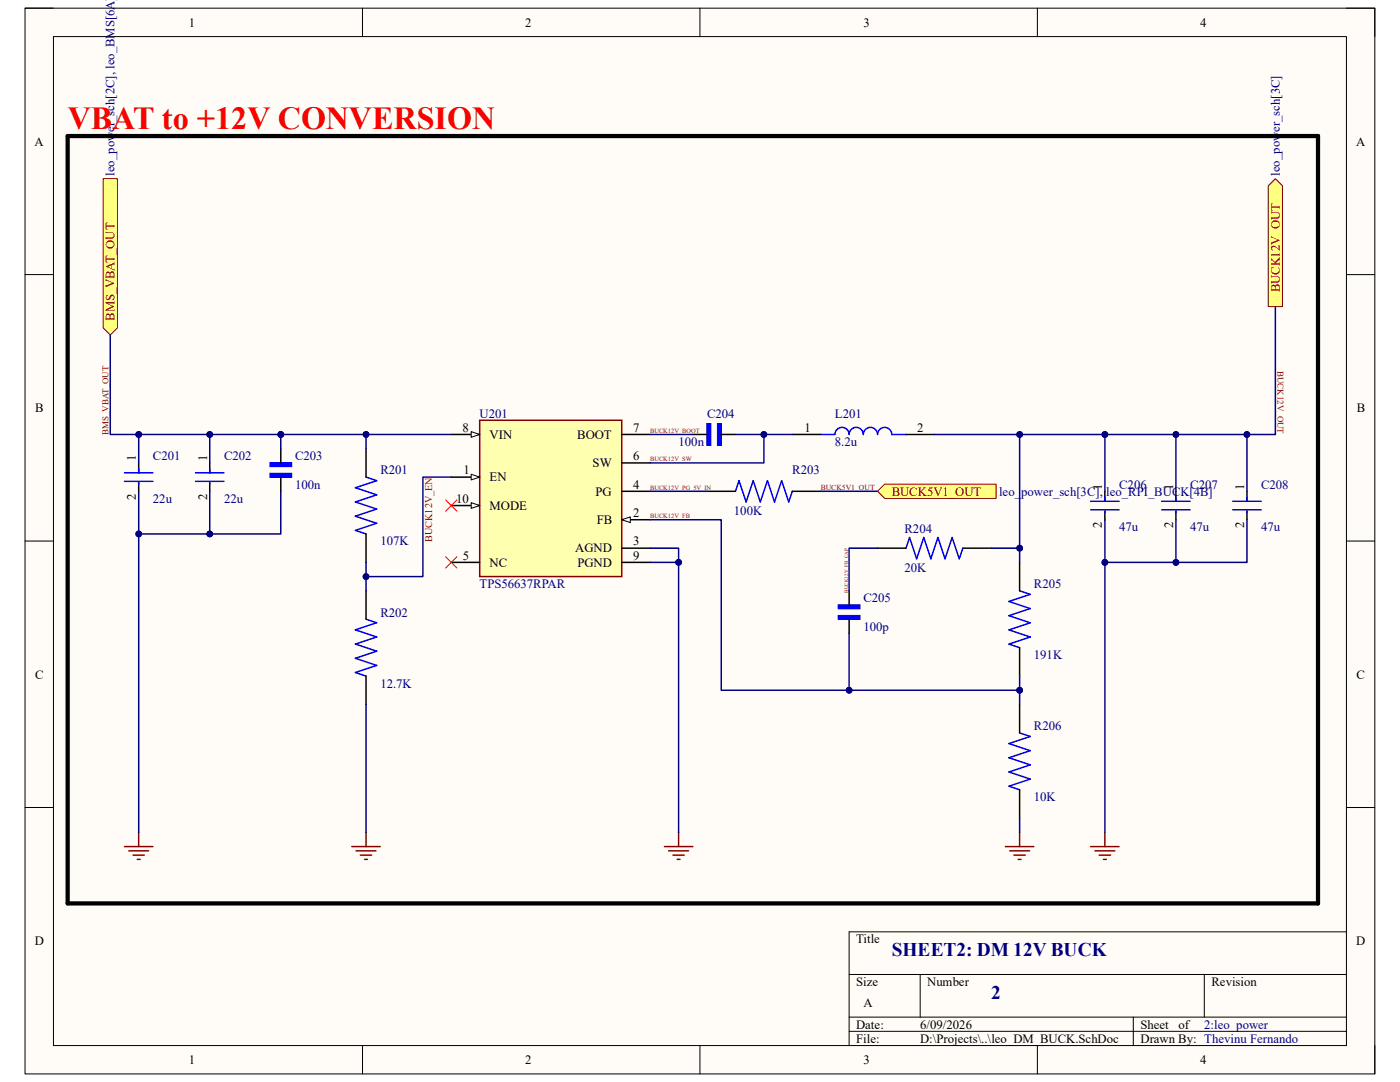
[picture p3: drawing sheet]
<svg xmlns="http://www.w3.org/2000/svg" width="279mm" height="216mm" viewBox="0 0 279 216" stroke-linecap="round" stroke-linejoin="round" font-family="sans-serif">
<path d="M5 1.6h269.4v212.7h-269.4z" fill-rule="evenodd" fill="#fffcf8"/>
<path d="M5 1.6h269.4v212.7h-269.4z" fill="none" stroke="#000" stroke-width=".2"/>
<path d="M10.7 7.3h258v201.3h-258z" fill-rule="evenodd" fill="#fffcf8"/>
<g fill="none" stroke="#000" stroke-width=".2">
<path d="M5 1.6h5.7M10.7 7.3h258v201.3h-258zM72.3 1.6v5.7M139.7 1.6v5.7M207 1.6v5.7M268.7 1.6h5.7v5.7M5 54.8h5.7M268.7 54.8h5.7M5 108h5.7M268.7 108h5.7M5 161.1h5.7M268.7 161.1h5.7"/>
<path d="M169.5 194.4h99.2M183.6 194.4v8.6M240.3 194.4v8.6M268.7 185.9h-99.2v22.7M72.3 208.6v5.7M139.7 208.6v5.7M169.5 203h99.2M169.5 205.8h99.2M207 208.6v5.7M226.2 203v5.6M274.4 208.6v5.7"/>
</g>
<path d="M95.7 83.9h28.4v31.2h-28.4z" fill-rule="evenodd" fill="#ffffb0"/>
<path d="M95.7 83.9h28.4v31.2h-28.4z" fill="none" stroke="#800000" stroke-width=".3"/>
<path d="M90.1 86.7h5.6" fill="none" stroke="#000" stroke-width=".3"/>
<path d="M94 86.1l1.7 .6-1.7 .6z" fill="#f8fcff"/>
<path d="M94 86.1l1.7 .6-1.7 .6z" fill="none" stroke="#000" stroke-width=".2"/>
<path d="M90.1 95.2h5.6M124.1 86.7h5.7" fill="none" stroke="#000" stroke-width=".3"/>
<path d="M94 94.6l1.7 .6-1.7 .6z" fill="#f8fcff"/>
<path d="M94 94.6l1.7 .6-1.7 .6z" fill="none" stroke="#000" stroke-width=".2"/>
<path d="M124.1 103.7h5.7" fill="none" stroke="#000" stroke-width=".3"/>
<path d="M124.1 103.7l1.7-.6v1.2z" fill="#f8fcff"/>
<path d="M124.1 103.7l1.7-.6v1.2z" fill="none" stroke="#000" stroke-width=".2"/>
<path d="M90.1 100.9h5.6" fill="none" stroke="#000" stroke-width=".3"/>
<path d="M94 100.3l1.7 .6-1.7 .5z" fill="#f8fcff"/>
<path d="M94 100.3l1.7 .6-1.7 .5z" fill="none" stroke="#000" stroke-width=".2"/>
<path d="M27.7 92.4v2M27.7 96.3v1.7M41.9 92.4v2M41.9 96.3v1.7M124.1 98h5.7M124.1 92.4h5.7M90.1 112.2h5.6M124.1 112.2h5.7M124.1 109.4h5.7" fill="none" stroke="#000" stroke-width=".3"/>
<path d="M88.9 99.7l2.3 2.3M91.2 99.7l-2.3 2.3M88.9 111.1l2.3 2.2M91.2 111.1l-2.3 2.2" fill="none" stroke="#f00" stroke-width=".2"/>
<path d="M24.8 94.4h5.7M24.8 96h5.7M27.7 93.5v.9M27.7 96.3v.3M39 94.4h5.7M39 96h5.7M41.9 93.5v.9M41.9 96.3v.3" fill="none" stroke="#00f" stroke-width=".3"/>
<path d="M53.9 94.5h4.3v.7h-4.3z" fill-rule="evenodd" fill="#00f"/>
<path d="M53.9 94.5h4.3v.7h-4.3z" fill="none" stroke="#00f" stroke-width=".3"/>
<path d="M53.9 92.4h4.3v.7h-4.3z" fill-rule="evenodd" fill="#00f"/>
<path d="M53.9 92.4h4.3v.7h-4.3zM73.1 95.2l2.1 .7-4.3 1.4 4.3 1.4-4.3 1.5 4.3 1.4-4.3 1.4 4.3 1.4-4.3 1.4 2.2 .7M73.1 123.6l2.1 .7-4.3 1.4 4.3 1.4-4.3 1.4 4.3 1.4-4.3 1.5 4.3 1.4-4.3 1.4 2.2 .7" fill="none" stroke="#00f" stroke-width=".3"/>
<path d="M56 89.5v2.9M56 95.2v2.8M73.1 89.5v5.7M73.1 106.5v5.7M73.1 117.9v5.7M73.1 134.9v5.7" fill="none" stroke="#000" stroke-width=".3"/>
<path d="M24.8 168.9h5.7M25.7 169.8h4M26.5 170.6h2.3M27.4 171.5h.6M27.7 166.1v2.8M70.2 168.9h5.7M71.1 169.8h3.9M71.9 170.6h2.3M72.8 171.5h.5M73.1 166.1v2.8" fill="none" stroke="#800000" stroke-width=".3"/>
<path d="M141.1 84.6h.7v4.2h-.7z" fill-rule="evenodd" fill="#00f"/>
<path d="M141.1 84.6h.7v4.2h-.7z" fill="none" stroke="#00f" stroke-width=".3"/>
<path d="M143.2 84.6h.7v4.2h-.7z" fill-rule="evenodd" fill="#00f"/>
<path d="M143.2 84.6h.7v4.2h-.7zM146.8 98l.7-2.1 1.4 4.3 1.4-4.3 1.4 4.3 1.5-4.3 1.4 4.3 1.4-4.3 1.4 4.3 .7-2.2M163.8 86.7h2.8a1.42 1.42 0 0 1 1.4-1.4 1.42 1.42 0 0 1 1.5 1.4 1.42 1.42 0 0 1 1.4-1.4 1.42 1.42 0 0 1 1.4 1.4 1.42 1.42 0 0 1 1.4-1.4 1.42 1.42 0 0 1 1.4 1.4 1.42 1.42 0 0 1 1.5-1.4 1.42 1.42 0 0 1 1.4 1.4h2.8M180.8 109.4l.7-2.1 1.4 4.2 1.5-4.2 1.4 4.2 1.4-4.2 1.4 4.2 1.4-4.2 1.4 4.2 .8-2.1M203.5 117.9l2.1 .7-4.2 1.4 4.2 1.4-4.2 1.5 4.2 1.4-4.2 1.4 4.2 1.4-4.2 1.4 2.1 .7M203.5 146.2l2.1 .7-4.2 1.5 4.2 1.4-4.2 1.4 4.2 1.4-4.2 1.4 4.2 1.5-4.2 1.4 2.1 .7" fill="none" stroke="#00f" stroke-width=".3"/>
<path d="M138.3 86.7h2.8M141.1 98h5.7M143.9 86.7h2.9M158.1 86.7h5.7M158.1 98h5.7M180.8 86.7h5.7M175.1 109.4h5.7M192.2 109.4h5.6M203.5 112.2v5.7M203.5 129.2v5.7M203.5 140.6v5.6M203.5 157.6v5.7" fill="none" stroke="#000" stroke-width=".3"/>
<path d="M132.6 168.9h5.7M133.4 169.8h4M134.3 170.6h2.3M135.1 171.5h.6M135.4 166.1v2.8" fill="none" stroke="#800000" stroke-width=".3"/>
<path d="M167.3 122.8h4.3v.8h-4.3z" fill-rule="evenodd" fill="#00f"/>
<path d="M167.3 122.8h4.3v.8h-4.3z" fill="none" stroke="#00f" stroke-width=".3"/>
<path d="M167.3 120.7h4.3v.7h-4.3z" fill-rule="evenodd" fill="#00f"/>
<g fill="none" stroke="#00f" stroke-width=".3">
<path d="M220.5 99.2v.8M234.7 99.2v.8M248.9 99.2v.8M217.7 100h5.6M217.7 101.7h5.6M220.5 102v.3M231.8 100h5.7M231.8 101.7h5.7M234.7 102v.3M246 100h5.7M246 101.7h5.7M248.9 102v.3"/>
<path d="M167.3 120.7h4.3v.7h-4.3z"/>
</g>
<path d="M220.5 98v2M234.7 98v2M248.9 98v2M169.5 117.9v2.8M220.5 102v1.7M234.7 102v1.7M248.9 102v1.7M169.5 123.6v2.8" fill="none" stroke="#000" stroke-width=".3"/>
<path d="M200.6 168.9h5.7M201.5 169.8h4M202.4 170.6h2.2M203.2 171.5h.6M203.5 166.1v2.8M217.7 168.9h5.6M218.5 169.8h4M219.4 170.6h2.2M220.2 171.5h.6M220.5 166.1v2.8" fill="none" stroke="#800000" stroke-width=".3"/>
<path d="M20.6 35.7h2.8v29.7l-1.4 1.4-1.4-1.4z" fill-rule="evenodd" fill="#ffff80"/>
<path d="M20.6 35.7h2.8v29.7l-1.4 1.4-1.4-1.4z" fill="none" stroke="#800000" stroke-width=".2"/>
<path d="M254.5 35.7l1.4 1.4v24.1h-2.8v-24.1z" fill-rule="evenodd" fill="#ffff80"/>
<path d="M254.5 35.7l1.4 1.4v24.1h-2.8v-24.1z" fill="none" stroke="#800000" stroke-width=".2"/>
<path d="M13.5 27.1h249.5v153.2h-249.5z" fill="none" stroke="#000" stroke-width=".85"/>
<path d="M73.1 86.7v2.8" fill="none" stroke="#000080" stroke-width=".3"/>
<circle cx="73" cy="86.7" r=".57" fill="#000080"/>
<circle cx="73" cy="86.7" r=".57" fill="none" stroke="#000080" stroke-width=".2"/>
<path d="M73.1 112.2v5.7" fill="none" stroke="#000080" stroke-width=".3"/>
<circle cx="73" cy="115.1" r=".57" fill="#000080"/>
<circle cx="73" cy="115.1" r=".57" fill="none" stroke="#000080" stroke-width=".2"/>
<path d="M90.1 95.2h-5.7v19.9h-11.3M73.1 140.6v25.5" fill="none" stroke="#000080" stroke-width=".3"/>
<circle cx="73" cy="115.1" r=".57" fill="#000080"/>
<circle cx="73" cy="115.1" r=".57" fill="none" stroke="#000080" stroke-width=".2"/>
<path d="M27.7 98v68.1" fill="none" stroke="#000080" stroke-width=".3"/>
<circle cx="27.7" cy="106.5" r=".57" fill="#000080"/>
<circle cx="27.7" cy="106.5" r=".57" fill="none" stroke="#000080" stroke-width=".2"/>
<path d="M129.8 86.7h8.5M146.8 86.7h11.3" fill="none" stroke="#000080" stroke-width=".3"/>
<circle cx="152.4" cy="86.7" r=".57" fill="#000080"/>
<circle cx="152.4" cy="86.7" r=".57" fill="none" stroke="#000080" stroke-width=".2"/>
<path d="M152.4 86.7v5.7h-22.6" fill="none" stroke="#000080" stroke-width=".3"/>
<circle cx="152.4" cy="86.7" r=".57" fill="#000080"/>
<circle cx="152.4" cy="86.7" r=".57" fill="none" stroke="#000080" stroke-width=".2"/>
<path d="M129.8 112.2h5.6" fill="none" stroke="#000080" stroke-width=".3"/>
<circle cx="135.4" cy="112.2" r=".57" fill="#000080"/>
<circle cx="135.4" cy="112.2" r=".57" fill="none" stroke="#000080" stroke-width=".2"/>
<path d="M129.8 109.4h5.6v56.7" fill="none" stroke="#000080" stroke-width=".3"/>
<circle cx="135.4" cy="112.2" r=".57" fill="#000080"/>
<circle cx="135.4" cy="112.2" r=".57" fill="none" stroke="#000080" stroke-width=".2"/>
<path d="M129.8 98h11.3M175.1 109.4h-5.6v8.5M203.5 134.9v5.7" fill="none" stroke="#000080" stroke-width=".3"/>
<circle cx="203.5" cy="137.7" r=".57" fill="#000080"/>
<circle cx="203.5" cy="137.7" r=".57" fill="none" stroke="#000080" stroke-width=".2"/>
<path d="M203.5 86.7h45.4v11.3M203.5 163.3v2.8" fill="none" stroke="#000080" stroke-width=".3"/>
<circle cx="203.5" cy="86.7" r=".57" fill="#000080"/>
<circle cx="203.5" cy="86.7" r=".57" fill="none" stroke="#000080" stroke-width=".2"/>
<circle cx="220.5" cy="86.7" r=".57" fill="#000080"/>
<circle cx="220.5" cy="86.7" r=".57" fill="none" stroke="#000080" stroke-width=".2"/>
<circle cx="234.7" cy="86.7" r=".57" fill="#000080"/>
<circle cx="234.7" cy="86.7" r=".57" fill="none" stroke="#000080" stroke-width=".2"/>
<circle cx="248.9" cy="86.7" r=".57" fill="#000080"/>
<circle cx="248.9" cy="86.7" r=".57" fill="none" stroke="#000080" stroke-width=".2"/>
<path d="M234.7 86.7v11.3" fill="none" stroke="#000080" stroke-width=".3"/>
<circle cx="234.7" cy="86.7" r=".57" fill="#000080"/>
<circle cx="234.7" cy="86.7" r=".57" fill="none" stroke="#000080" stroke-width=".2"/>
<path d="M220.5 86.7v11.3" fill="none" stroke="#000080" stroke-width=".3"/>
<circle cx="220.5" cy="86.7" r=".57" fill="#000080"/>
<circle cx="220.5" cy="86.7" r=".57" fill="none" stroke="#000080" stroke-width=".2"/>
<path d="M234.7 103.7v8.5h-14.2" fill="none" stroke="#000080" stroke-width=".3"/>
<circle cx="234.7" cy="112.2" r=".57" fill="#000080"/>
<circle cx="234.7" cy="112.2" r=".57" fill="none" stroke="#000080" stroke-width=".2"/>
<circle cx="220.5" cy="112.2" r=".57" fill="#000080"/>
<circle cx="220.5" cy="112.2" r=".57" fill="none" stroke="#000080" stroke-width=".2"/>
<path d="M248.9 103.7v8.5h-14.2" fill="none" stroke="#000080" stroke-width=".3"/>
<circle cx="234.7" cy="112.2" r=".57" fill="#000080"/>
<circle cx="234.7" cy="112.2" r=".57" fill="none" stroke="#000080" stroke-width=".2"/>
<path d="M220.5 103.7v62.4" fill="none" stroke="#000080" stroke-width=".3"/>
<circle cx="220.5" cy="112.2" r=".57" fill="#000080"/>
<circle cx="220.5" cy="112.2" r=".57" fill="none" stroke="#000080" stroke-width=".2"/>
<path d="M22 66.8v19.9h5.7" fill="none" stroke="#000080" stroke-width=".3"/>
<circle cx="27.7" cy="86.7" r=".57" fill="#000080"/>
<circle cx="27.7" cy="86.7" r=".57" fill="none" stroke="#000080" stroke-width=".2"/>
<path d="M254.5 61.2v25.5h-5.6" fill="none" stroke="#000080" stroke-width=".3"/>
<circle cx="248.9" cy="86.7" r=".57" fill="#000080"/>
<circle cx="248.9" cy="86.7" r=".57" fill="none" stroke="#000080" stroke-width=".2"/>
<path d="M186.5 86.7h17v22.7h-5.7" fill="none" stroke="#000080" stroke-width=".3"/>
<circle cx="203.5" cy="86.7" r=".57" fill="#000080"/>
<circle cx="203.5" cy="86.7" r=".57" fill="none" stroke="#000080" stroke-width=".2"/>
<circle cx="203.5" cy="109.4" r=".57" fill="#000080"/>
<circle cx="203.5" cy="109.4" r=".57" fill="none" stroke="#000080" stroke-width=".2"/>
<path d="M203.5 109.4v2.8" fill="none" stroke="#000080" stroke-width=".3"/>
<circle cx="203.5" cy="109.4" r=".57" fill="#000080"/>
<circle cx="203.5" cy="109.4" r=".57" fill="none" stroke="#000080" stroke-width=".2"/>
<path d="M129.8 103.7h14.1v34h59.6" fill="none" stroke="#000080" stroke-width=".3"/>
<circle cx="169.5" cy="137.7" r=".57" fill="#000080"/>
<circle cx="169.5" cy="137.7" r=".57" fill="none" stroke="#000080" stroke-width=".2"/>
<circle cx="203.5" cy="137.7" r=".57" fill="#000080"/>
<circle cx="203.5" cy="137.7" r=".57" fill="none" stroke="#000080" stroke-width=".2"/>
<path d="M169.5 126.4v11.3" fill="none" stroke="#000080" stroke-width=".3"/>
<circle cx="169.5" cy="137.7" r=".57" fill="#000080"/>
<circle cx="169.5" cy="137.7" r=".57" fill="none" stroke="#000080" stroke-width=".2"/>
<path d="M56 86.7v2.8M163.8 98h11.3" fill="none" stroke="#000080" stroke-width=".3"/>
<circle cx="56" cy="86.7" r=".57" fill="#000080"/>
<circle cx="56" cy="86.7" r=".57" fill="none" stroke="#000080" stroke-width=".2"/>
<path d="M56 86.7h34.1" fill="none" stroke="#000080" stroke-width=".3"/>
<circle cx="73" cy="86.7" r=".57" fill="#000080"/>
<circle cx="73" cy="86.7" r=".57" fill="none" stroke="#000080" stroke-width=".2"/>
<circle cx="56" cy="86.7" r=".57" fill="#000080"/>
<circle cx="56" cy="86.7" r=".57" fill="none" stroke="#000080" stroke-width=".2"/>
<path d="M41.9 98v8.5" fill="none" stroke="#000080" stroke-width=".3"/>
<circle cx="41.9" cy="106.5" r=".57" fill="#000080"/>
<circle cx="41.9" cy="106.5" r=".57" fill="none" stroke="#000080" stroke-width=".2"/>
<path d="M41.9 86.7v5.7" fill="none" stroke="#000080" stroke-width=".3"/>
<circle cx="41.9" cy="86.7" r=".57" fill="#000080"/>
<circle cx="41.9" cy="86.7" r=".57" fill="none" stroke="#000080" stroke-width=".2"/>
<path d="M56 98v8.5h-28.3" fill="none" stroke="#000080" stroke-width=".3"/>
<circle cx="27.7" cy="106.5" r=".57" fill="#000080"/>
<circle cx="27.7" cy="106.5" r=".57" fill="none" stroke="#000080" stroke-width=".2"/>
<circle cx="41.9" cy="106.5" r=".57" fill="#000080"/>
<circle cx="41.9" cy="106.5" r=".57" fill="none" stroke="#000080" stroke-width=".2"/>
<path d="M56 86.7h-28.3v5.7" fill="none" stroke="#000080" stroke-width=".3"/>
<circle cx="56" cy="86.7" r=".57" fill="#000080"/>
<circle cx="56" cy="86.7" r=".57" fill="none" stroke="#000080" stroke-width=".2"/>
<circle cx="41.9" cy="86.7" r=".57" fill="#000080"/>
<circle cx="41.9" cy="86.7" r=".57" fill="none" stroke="#000080" stroke-width=".2"/>
<circle cx="27.7" cy="86.7" r=".57" fill="#000080"/>
<circle cx="27.7" cy="86.7" r=".57" fill="none" stroke="#000080" stroke-width=".2"/>
<path d="M175.1 98l1.5-1.4h22.2v2.9h-22.2z" fill-rule="evenodd" fill="#ffff80"/>
<path d="M175.1 98l1.5-1.4h22.2v2.9h-22.2z" fill="none" stroke="#800000" stroke-width=".2"/>
<text font-size="6.4" fill="#f00" x="13.5" y="25.8">VBAT to +12V CONVERSION</text>
<g font-size="3.9" fill="#000080">
<text x="178" y="190.8">SHEET2: DM 12V BUCK</text>
<text x="197.8" y="199.3">2</text>
</g>
<g font-size="2.5">
<text x="37.7" y="5.3">1</text>
<text x="104.8" y="5.3">2</text>
<text x="172.3" y="5.3">3</text>
<text x="239.5" y="5.3">4</text>
<text x="6.9" y="29.1">A</text>
<text x="270.6" y="29.1">A</text>
<text x="7" y="82.3">B</text>
<text x="270.8" y="82.3">B</text>
<text x="92.3" y="86.1">8</text>
<text x="97.7" y="87.5">VIN</text>
<text x="115.2" y="87.5">BOOT</text>
<text x="126.4" y="86.1">7</text>
<text x="160.6" y="86.1">1</text>
<text x="183" y="86.1">2</text>
<text x="27.1" y="92.1" transform="rotate(-90 27.1 92.1)">1</text>
<text x="41.3" y="92.1" transform="rotate(-90 41.3 92.1)">1</text>
<text x="92.5" y="94.7">1</text>
<text x="118.3" y="93.2">SW</text>
<text x="126.4" y="91.8">6</text>
<text x="27.1" y="99.8" transform="rotate(-90 27.1 99.8)">2</text>
<text x="41.3" y="99.8" transform="rotate(-90 41.3 99.8)">2</text>
<text x="91" y="100.3">10</text>
<text x="97.7" y="96.1">EN</text>
<text x="97.7" y="101.7">MODE</text>
<text x="118.9" y="98.9">PG</text>
<text x="126.4" y="97.5">4</text>
<text x="219.9" y="97.7" transform="rotate(-90 219.9 97.7)">1</text>
<text x="234.1" y="97.7" transform="rotate(-90 234.1 97.7)">1</text>
<text x="248.3" y="97.7" transform="rotate(-90 248.3 97.7)">1</text>
<text x="119.1" y="104.6">FB</text>
<text x="126.4" y="103.2">2</text>
<text x="219.9" y="105.5" transform="rotate(-90 219.9 105.5)">2</text>
<text x="234.1" y="105.5" transform="rotate(-90 234.1 105.5)">2</text>
<text x="248.3" y="105.5" transform="rotate(-90 248.3 105.5)">2</text>
<text x="92.4" y="111.7">5</text>
<text x="97.7" y="113.1">NC</text>
<text x="114.8" y="110.2">AGND</text>
<text x="115.2" y="113.1">PGND</text>
<text x="126.4" y="108.8">3</text>
<text x="126.4" y="111.7">9</text>
<text x="7" y="135.4">C</text>
<text x="270.7" y="135.4">C</text>
<text x="6.9" y="188.6">D</text>
<text x="170.9" y="188.2">Title</text>
<text x="270.7" y="188.6">D</text>
<text x="170.9" y="196.7">Size</text>
<text x="185" y="196.7">Number</text>
<text x="241.8" y="196.7">Revision</text>
<text x="172.3" y="201">A</text>
<text x="170.9" y="205.2">Date:</text>
<text x="170.9" y="208.1">File:</text>
<text x="183.6" y="205.2">6/09/2026</text>
<text x="183.7" y="208.1">D:\Projects\..\leo_DM_BUCK.SchDoc</text>
<text x="227.6" y="205.2">Sheet</text>
<text x="227.6" y="208.1">Drawn By: Thevinu Fernando</text>
<text x="235.2" y="205.2">of</text>
<text x="37.7" y="212.3">1</text>
<text x="104.8" y="212.3">2</text>
<text x="172.3" y="212.3">3</text>
<text x="239.5" y="212.3">4</text>
</g>
<g font-size="2.5" fill="#000080">
<text x="22.9" y="35.1" transform="rotate(-90 22.9 35.1)">leo_power_sch[2C], leo_BMS[6A]</text>
<text x="255.4" y="35.1" transform="rotate(-90 255.4 35.1)">leo_power_sch[3C]</text>
<text x="95.7" y="83.3">U201</text>
<text x="141.1" y="83.3">C204</text>
<text x="166.6" y="83.3">L201</text>
<text x="135.4" y="89">100n</text>
<text x="166.6" y="89">8.2u</text>
<text x="30.5" y="91.8">C201</text>
<text x="44.7" y="91.8">C202</text>
<text x="58.9" y="91.8">C203</text>
<text x="75.9" y="94.7">R201</text>
<text x="158.1" y="94.7">R203</text>
<text x="30.5" y="100.3">22u</text>
<text x="44.7" y="100.3">22u</text>
<text x="58.9" y="97.5">100n</text>
<text x="199.4" y="98.9">leo_power_sch[3C], leo_RPI_BUCK[4B]</text>
<text x="223.4" y="97.5">C206</text>
<text x="237.5" y="97.5">C207</text>
<text x="251.7" y="97.5">C208</text>
<text x="146.5" y="102.7">100K</text>
<text x="180.5" y="106.4">R204</text>
<text x="223.4" y="106">47u</text>
<text x="237.5" y="106">47u</text>
<text x="251.7" y="106">47u</text>
<text x="75.9" y="108.8">107K</text>
<text x="95.7" y="117.3">TPS56637RPAR</text>
<text x="180.5" y="114.1">20K</text>
<text x="206.3" y="117.3">R205</text>
<text x="75.9" y="123">R202</text>
<text x="172.3" y="120.2">C205</text>
<text x="172.3" y="125.9">100p</text>
<text x="206.3" y="131.5">191K</text>
<text x="75.9" y="137.2">12.7K</text>
<text x="206.3" y="145.7">R206</text>
<text x="206.3" y="159.9">10K</text>
<text x="240.3" y="205.2">2:leo_power</text>
</g>
<g font-size="2.5" fill="#800000">
<text x="255.4" y="58.3" transform="rotate(-90 255.4 58.3)">BUCK12V_OUT</text>
<text x="22.9" y="64" transform="rotate(-90 22.9 64)">BMS_VBAT_OUT</text>
<text x="178" y="98.9">BUCK5V1_OUT</text>
</g>
<text font-size="2" fill="#800000" x="86.2" y="108.2" transform="rotate(-90 86.2 108.2)">BUCK12V_EN</text>
<g font-size="1.8" fill="#800000">
<text x="254.9" y="74.1" transform="rotate(90 254.9 74.1)">BUCK12V_OUT</text>
<text x="21.6" y="86.7" transform="rotate(-90 21.6 86.7)">BMS_VBAT_OUT</text>
</g>
<text font-size="1.5" fill="#800000" x="163.8" y="97.7">BUCK5V1_OUT</text>
<g font-size="1.3" fill="#800000">
<text x="129.8" y="86.4">BUCK12V_BOOT</text>
<text x="129.8" y="92.1">BUCK12V_SW</text>
<text x="129.8" y="97.7">BUCK12V_PG_5V_IN</text>
<text x="129.8" y="103.4">BUCK12V_FB</text>
</g>
<text font-size="1" fill="#800000" x="169.3" y="118.2" transform="rotate(-90 169.3 118.2)">BUCK12V_FB_CAP</text>
</svg>
